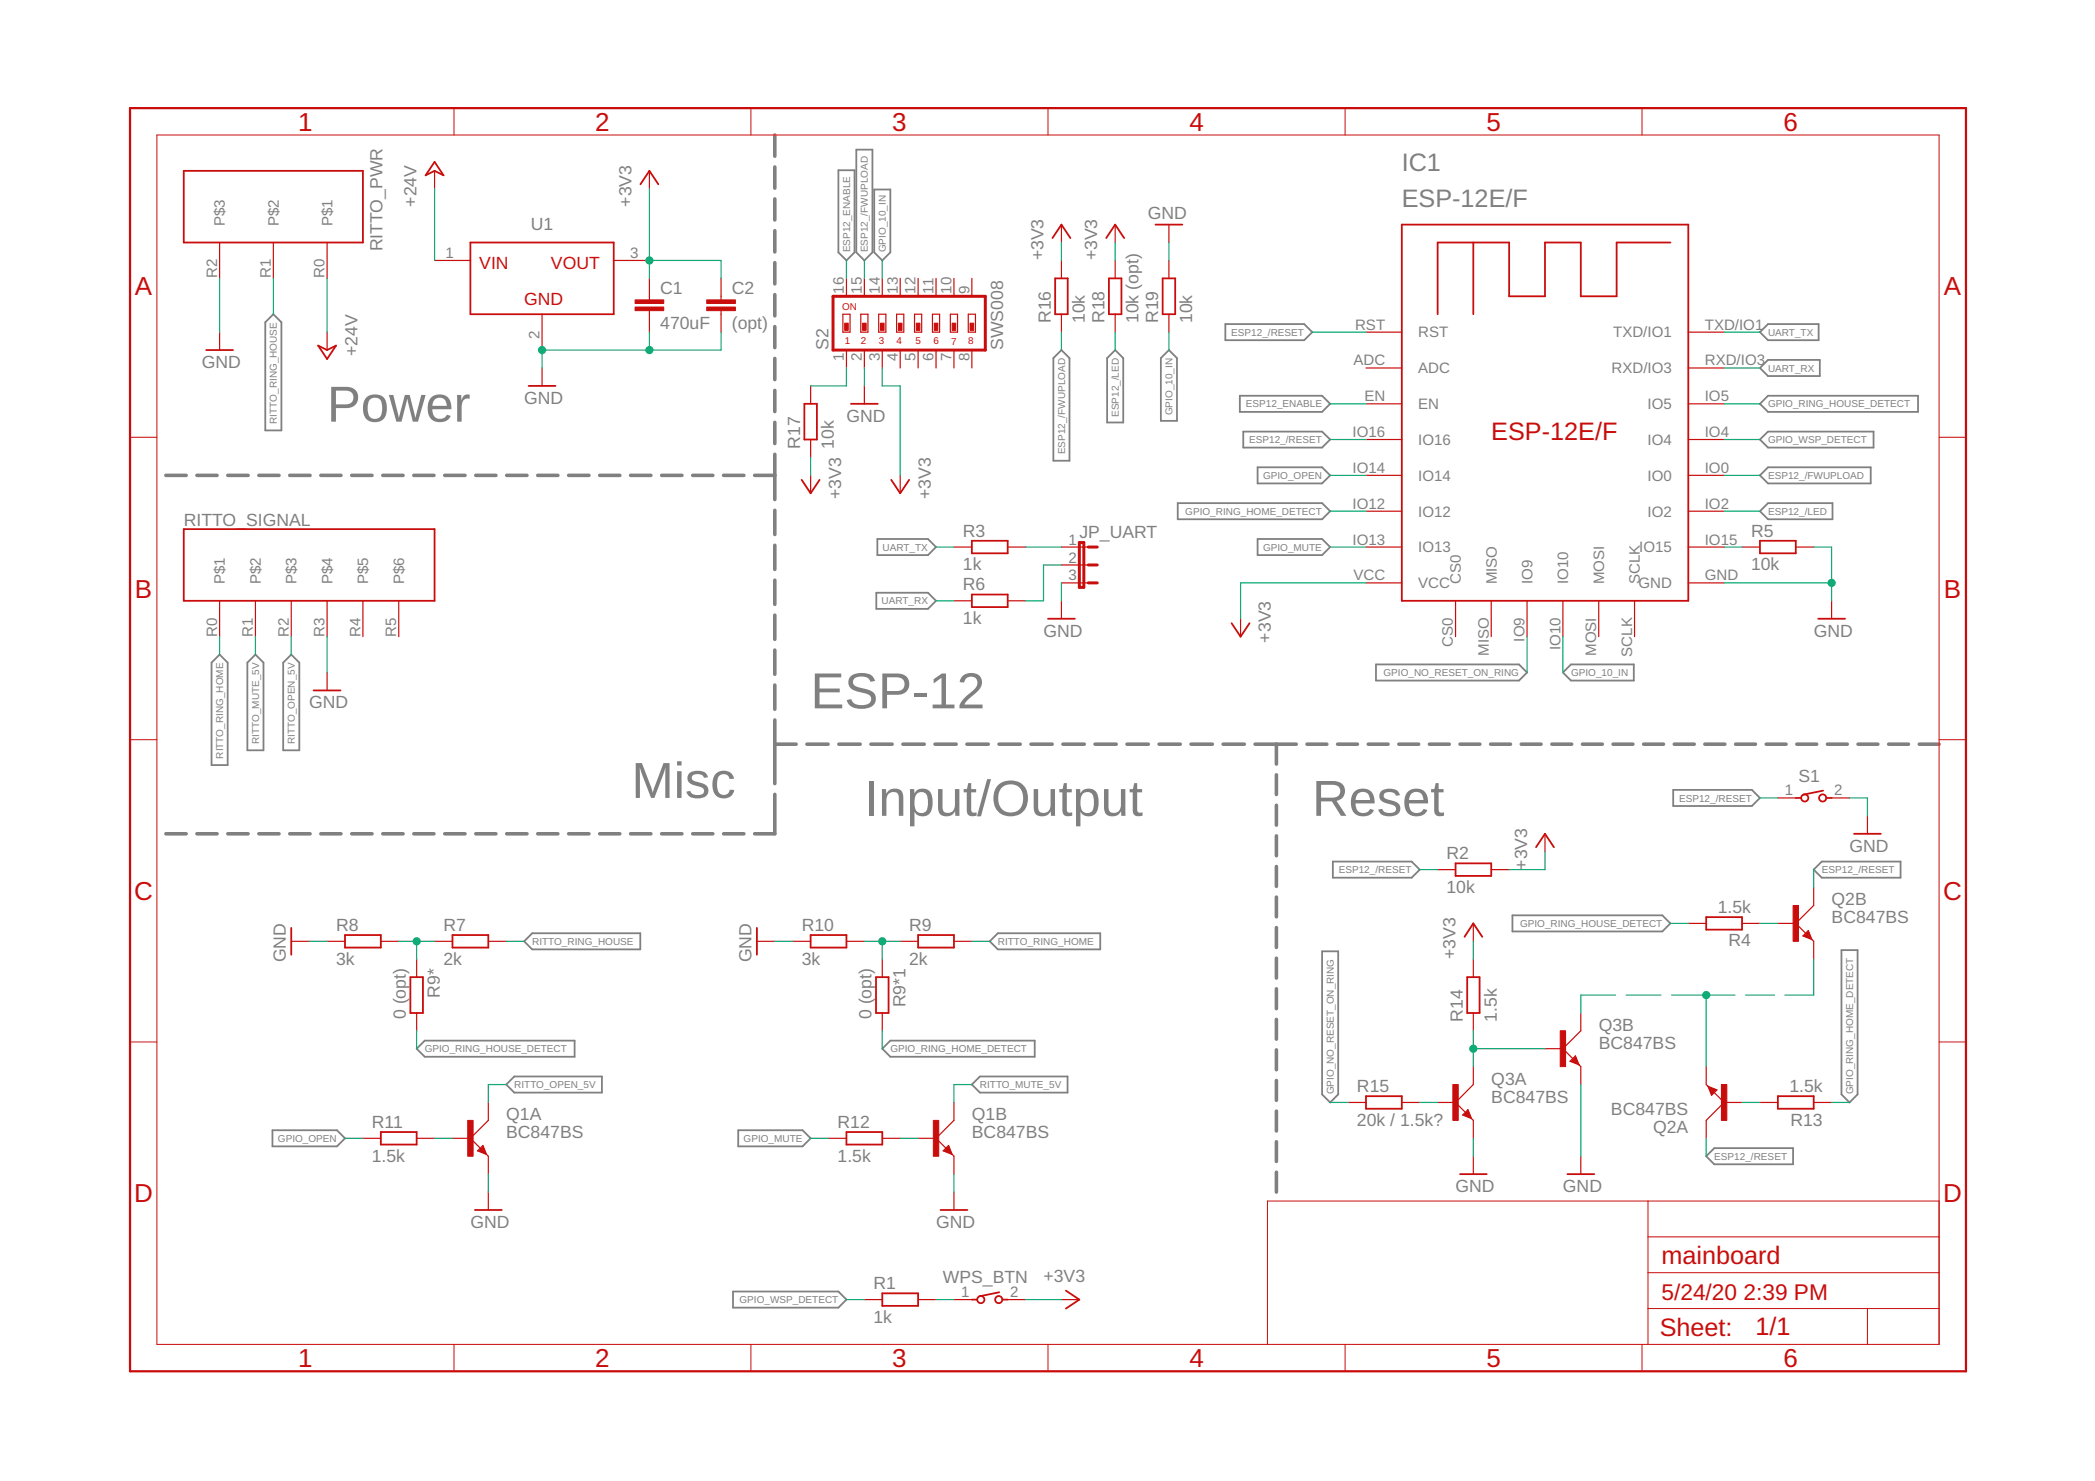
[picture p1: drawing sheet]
<svg xmlns="http://www.w3.org/2000/svg" width="297mm" height="210mm" viewBox="0 0 297 210" stroke-linecap="round" stroke-linejoin="round" font-family="sans-serif">
<g fill="none" stroke="#808080" stroke-width=".51">
<path d="M109.9 19.1v3M109.9 23.7v3M109.9 28.2v3M109.9 32.7v3M109.9 37.2v3M109.9 41.8v3M109.9 46.3v3M109.9 50.8v3M109.9 55.3v3M109.9 59.9v3M23.5 67.4h2.9M27.9 67.4h2.9"/>
<path d="M32.3 67.4h2.9M36.7 67.4h2.9M41.1 67.4h2.9M45.5 67.4h2.8M49.9 67.4h2.8M54.3 67.4h2.8M58.7 67.4h2.8M63.1 67.4h2.8M67.5 67.4h2.8M71.8 67.4h2.9M76.2 67.4h2.9M80.6 67.4h2.9"/>
<path d="M85 67.4h2.9M89.4 67.4h2.9M93.8 67.4h2.9M98.2 67.4h2.9M102.6 67.4h2.9M107 67.4h2.9M109.9 64.4v6.4M109.9 72.3v3.5M109.9 77.3v3.4M109.9 82.2v3.5M109.9 87.2v3.4M109.9 92.1v3.5"/>
<path d="M109.9 97.1v3.4M23.5 118.2h2.9M27.9 118.2h2.9M32.3 118.2h2.9M36.7 118.2h2.9M41.1 118.2h2.9M45.5 118.2h2.8M49.9 118.2h2.8M54.3 118.2h2.8M58.7 118.2h2.8M63.1 118.2h2.8M67.5 118.2h2.8"/>
<path d="M71.8 118.2h2.9M76.2 118.2h2.9M80.6 118.2h2.9M85 118.2h2.9M89.4 118.2h2.9M93.8 118.2h2.9M98.2 118.2h2.9M102.6 118.2h2.9M109.9 105.5h3M109.9 102v9.1M109.9 112.6v5.6h-2.9M114.4 105.5h3"/>
<path d="M118.9 105.5h3.1M123.5 105.5h3M128 105.5h3M132.6 105.5h3M137.1 105.5h3M141.6 105.5h3.1M146.2 105.5h3M150.7 105.5h3M155.3 105.5h3M159.8 105.5h3M164.3 105.5h3M168.9 105.5h3"/>
<path d="M173.4 105.5h3M177.9 105.5h5.9M181 105.5v2.8M181 109.8v2.8M181 114.1v2.8M181 118.5v2.8M185.3 105.5h2.8M189.7 105.5h2.8M194 105.5h2.8M198.3 105.5h2.8M202.7 105.5h2.8M207 105.5h2.8"/>
<path d="M211.3 105.5h2.9M215.7 105.5h2.8M220 105.5h2.8M224.4 105.5h2.8M228.7 105.5h2.8M233 105.5h2.9M237.4 105.5h2.8M241.7 105.5h2.9M246.1 105.5h2.8M250.4 105.5h2.8M254.8 105.5h2.8M259.1 105.5h2.8"/>
<path d="M263.4 105.5h2.9M267.8 105.5h2.8M272.1 105.5h2.8M181 122.8v2.8M181 127.1v2.8M181 131.5v2.8M181 135.8v2.8M181 140.1v2.9M181 144.5v2.8M181 148.8v2.8M181 153.1v2.9M181 157.5v2.8"/>
<path d="M181 161.8v2.8M181 166.1v2.9"/>
</g>
<g fill="none" stroke="#808080" stroke-width=".25">
<path d="M118.9 24.1h2.3v11.7l-1.2 1.1-1.1-1.1zM121.4 21.2h2.3v14.6l-1.1 1.1-1.2-1.1zM124 26.9h2.2v8.9l-1.1 1.1-1.1-1.1zM38.8 44.5l1.1 1.2v15.3h-2.3v-15.3zM150.5 49.6l1.1 1.2v14.5h-2.2v-14.5zM158.1 49.6l1.2 1.2v9.1h-2.3v-9.1zM165.7 49.6l1.2 1.2v8.8h-2.3v-8.8zM173.7 45.9h11.2l1.2 1.2-1.2 1.1h-11.2zM175.8 56.1h11.7l1.1 1.1-1.1 1.2h-11.7zM249.5 47.1l1.2-1.2h7.2v2.3h-7.2zM249.5 52.2l1.2-1.2h7.3v2.3h-7.3zM249.5 57.2l1.2-1.1h21.2v2.3h-21.2z"/>
<path d="M124.4 76.4h7.2l1.1 1.1-1.1 1.2h-7.2zM167 71.3h20.5l1.1 1.2-1.1 1.1h-20.5zM176.3 61.2h11.2l1.1 1.1-1.1 1.1h-11.2zM178.3 76.4h9.2l1.1 1.1-1.1 1.2h-9.2zM178.3 66.2h9.2l1.1 1.2-1.1 1.1h-9.2zM249.5 62.3l1.2-1.1h14.9v2.2h-14.9zM249.5 67.4l1.2-1.2h14.5v2.3h-14.5zM249.5 72.5l1.2-1.2h9.1v2.3h-9.1zM31.1 92.8l1.2 1.1v14.5h-2.3v-14.5zM35.1 93.9l1.1-1.1 1.2 1.1v12.4h-2.3zM41.3 92.8l1.1 1.1v12.4h-2.2v-12.4zM124.2 84h7.4l1.1 1.2-1.1 1.1h-7.4z"/>
<path d="M195.1 94.2h20.3l1.1 1.1-1.1 1.2h-20.3zM221.6 95.3l1.1-1.1h8.9v2.3h-8.9zM237.2 112h11.2l1.1 1.1-1.1 1.1h-11.2zM74.3 133.4l1.2-1.1h15.3v2.3h-15.3zM141.5 132.3h14.5v2.3h-14.5l-1.2-1.2zM187.5 134.8h2.2v20.3l-1.1 1.2-1.1-1.2zM189 122.1h11.2l1.1 1.2-1.1 1.1h-11.2zM214.4 129.7h21.3l1.1 1.2-1.1 1.1h-21.3zM257.2 123.3l1.1-1.2h11.2v2.3h-11.2zM261.1 134.7h2.3v20.4l-1.2 1.2-1.1-1.2zM59.1 148.6l1.1-1.1h21.3v2.3h-21.3zM71.8 153.7l1.1-1.1h12.4v2.3h-12.4z"/>
<path d="M126.2 147.5h20.5v2.3h-20.5l-1.1-1.2zM138.9 152.6h12.5v2.3h-12.5l-1.1-1.2zM38.6 160.2h9.2l1.1 1.1-1.1 1.2h-9.2zM104.7 160.2h9.1l1.1 1.1-1.1 1.2h-9.1zM241.9 163.9l1.2-1.2h11.1v2.3h-11.1zM103.9 183h15l1.1 1.2-1.1 1.1h-15z"/>
</g>
<g fill="none" stroke="#c90d0c" stroke-width=".25">
<path d="M26.1 24.2h25.4v10.2h-25.4zM61.6 22.9l1.3 1.9-1.3-.6-1.3 .6zM66.7 34.4h20.3v10.1h-20.3zM90.8 26.1l1.3-1.9 1.2 1.9M149.2 33.7l1.3-1.9 1.3 1.9M149.6 39.5h1.8v5h-1.8zM156.8 33.7l1.3-1.9 1.3 1.9M157.2 39.5h1.8v5h-1.8zM163.8 31.8h3.8M164.8 39.5h1.8v5h-1.8zM198.8 31.8h40.6v53.4h-40.6zM208.9 34.4v10.1"/>
<path d="M236.8 34.4h-7.6v7.6h-5.1v-7.6h-5v7.6h-5.1v-7.6h-10.2v10.1M29.2 49.6h3.8M45.1 49l1.3 .6 1.2-.6-1.2 1.9zM75 54.7h3.8M114 57.2h1.8v5.1h-1.8zM120.6 57.2h3.9M26.1 75h35.5v10.2h-35.5zM113.7 68l1.2 1.9 1.3-1.9M126.4 68l1.2 1.9 1.3-1.9M137.8 76.6h5.1v1.8h-5.1zM249.5 76.6h5.1v1.8h-5.1zM44.5 97.9h3.8"/>
<path d="M137.8 84.3h5.1v1.7h-5.1zM148.6 87.7h3.8M174.6 88.3l1.3 1.9 1.3-1.9M257.8 87.7h3.8M254.6 113.1h.8M258.5 112.1l-2.8 .5M259 113.1h.7M262.9 118.2h3.8M41.3 131.5v3.8M48.9 132.5h5.1v1.8h-5.1zM58.2 138.5h1.8v5.1h-1.8zM64.2 132.5h5v1.8h-5z"/>
<path d="M107.3 131.5v3.8M114.9 132.5h5.1v1.8h-5.1zM124.2 138.5h1.8v5.1h-1.8zM130.2 132.5h5.1v1.8h-5.1zM206.4 122.4h5v1.7h-5zM207.6 132.8l1.3-1.9 1.3 1.9M208 138.5h1.8v5.1h-1.8zM217.8 120.1l1.3-1.9 1.2 1.9M241.9 130h5.1v1.8h-5.1zM256.4 132.1l.2 .8-.7-.2zM256.4 132.4l-.3 .3M193.7 155.4h5.1v1.7h-5.1z"/>
<path d="M208.1 157.5l.3 .8-.8-.3zM208.1 157.8l-.2 .2M223.4 149.9l.2 .8-.7-.3zM223.4 150.2l-.3 .2M242.4 154.2l.8 .3-.5 .5zM242.9 154.5l-.2 .2M252.1 155.4h5.1v1.7h-5.1zM54 160.4h5.1v1.8h-5.1zM67.3 171.5h3.8M68.5 162.6l.2 .8-.7-.3zM68.5 162.9l-.3 .2M120 160.4h5.1v1.8h-5.1z"/>
<path d="M133.3 171.5h3.9M134.5 162.6l.2 .8-.7-.3zM134.5 162.9l-.3 .2M207 166.4h3.8M222.2 166.4h3.8M125.1 183.3h5.1v1.8h-5.1zM137.8 184.2h.7M141.7 183.2l-2.8 .5M142.1 184.2h.8M151.1 182.9l1.9 1.3-1.9 1.3"/>
<circle cx="255.9" cy="113.1" r=".51"/>
<circle cx="258.4" cy="113.1" r=".51"/>
<circle cx="139.1" cy="184.2" r=".51"/>
<circle cx="141.6" cy="184.2" r=".51"/>
</g>
<g fill="none" stroke="#c90d0c" stroke-width=".17">
<path d="M31.1 34.4v5.1M38.8 34.4v5.1M46.4 34.4v5.1M61.6 36.9h5.1M61.6 24.2v2.6M87 36.9h5.1M92.1 24.2v2.6M92.1 39.5v3M102.2 39.5v3M120 39.5v2.5M122.6 39.5v2.5M125.1 39.5v2.5"/>
<path d="M127.6 39.5v2.5M130.2 39.5v2.5M132.7 39.5v2.5M135.3 39.5v2.5M137.8 39.5v2.5M150.5 31.8v2.6M150.5 36.9v2.6M158.1 31.8v2.6M158.1 36.9v2.6M165.7 31.8v2.6M165.7 36.9v2.6M31.1 47.1v2.5"/>
<path d="M46.4 47.1v2.5M76.9 44.5v5.1M76.9 52.2v2.5M92.1 44v3.1M102.2 44v3.1M114.9 54.7v2.5M119.5 44.5h1v2.6h-1zM120 49.6v2.6M122 44.5h1.1v2.6h-1.1zM122.6 49.6v2.6M122.6 54.7v2.5M124.6 44.5h1v2.6h-1z"/>
<path d="M125.1 49.6v2.6M127.1 44.5h1v2.6h-1zM127.6 49.6v2.6M129.7 44.5h1v2.6h-1zM130.2 49.6v2.6M132.2 44.5h1v2.6h-1zM132.7 49.6v2.6M134.7 44.5h1.1v2.6h-1.1zM135.3 49.6v2.6M137.3 44.5h1v2.6h-1zM137.8 49.6v2.6M150.5 44.5v2.6"/>
<path d="M158.1 44.5v2.6M165.7 44.5v2.6M193.7 47.1h5.1M193.7 52.2h5.1M193.7 57.2h5.1M239.4 47.1h5.1M239.4 52.2h5.1M239.4 57.2h5.1M114.9 62.3v2.5M114.9 67.4v2.5M127.6 67.4v2.5M135.3 77.5h2.5"/>
<path d="M142.9 77.5h2.5M150.5 77.5h3.8M193.7 62.3h5.1M193.7 67.4h5.1M193.7 72.5h5.1M193.7 77.5h5.1M239.4 62.3h5.1M239.4 67.4h5.1M239.4 72.5h5.1M239.4 77.5h5.1M247 77.5h2.5M254.6 77.5h2.6"/>
<path d="M31.1 85.2v5M36.2 85.2v5M41.3 85.2v5M46.4 85.2v5M46.4 95.3v2.6M51.5 85.2v5M56.5 85.2v5M135.3 85.2h2.5M142.9 85.2h2.5M150.5 82.6h3.8M150.5 80.1h3.8M150.5 85.2v2.5"/>
<path d="M175.9 87.7v2.5M193.7 82.6h5.1M206.4 85.2v5M211.4 85.2v5M216.5 85.2v5M221.6 85.2v5M226.7 85.2v5M231.8 85.2v5M239.4 82.6h5.1M259.7 85.2v2.5M219.1 118.2v2.5M252.1 113.1h2.5"/>
<path d="M259.7 113.1h2.5M264.8 115.6v2.6M41.3 133.4h2.5M46.4 133.4h2.5M54 133.4h2.5M59.1 136v2.5M61.6 133.4h2.6M69.2 133.4h2.6M107.3 133.4h2.6M112.4 133.4h2.5M120 133.4h2.6M125.1 136v2.5"/>
<path d="M127.6 133.4h2.6M135.3 133.4h2.5M203.8 123.3h2.6M208.9 130.9v2.5M208.9 136v2.5M211.4 123.3h2.6M239.4 130.9h2.5M247 130.9h2.5M252.1 130.9h2.5M254.6 130.9l2.6 2.5v2.6M256.4 131.9l.5 1.3-1.3-.5zM257.2 125.8v2.5l-2.6 2.6"/>
<path d="M59.1 143.6v2.5M69.2 156.3v2.5l-2.5 2.5M125.1 143.6v2.5M135.3 156.3v2.5l-2.6 2.5M191.1 156.3h2.6M198.8 156.3h2.5M203.8 156.3h2.6M206.4 156.3l2.5 2.5v2.5M208.1 157.3l.5 1.2-1.2-.5zM208.9 151.2v2.5l-2.5 2.6M208.9 143.6v2.5M219.1 148.6h2.5"/>
<path d="M221.6 148.6l2.5 2.6v2.5M223.4 149.6l.5 1.3-1.3-.5zM224.1 143.6v2.5l-2.5 2.5M241.9 151.2v2.5l2.6 2.6M242.2 154l1.2 .5-.7 .7zM244.5 156.3l-2.6 2.5v2.5M244.5 156.3h2.5M249.5 156.3h2.6M257.2 156.3h2.5M51.5 161.3h2.5M59.1 161.3h2.5M64.2 161.3h2.5"/>
<path d="M66.7 161.3l2.5 2.6v2.5M68.5 162.3l.5 1.3-1.3-.5zM69.2 169v2.5M117.5 161.3h2.5M125.1 161.3h2.5M130.2 161.3h2.5M132.7 161.3l2.6 2.6v2.5M134.5 162.3l.5 1.3-1.3-.5zM135.3 169v2.5M208.9 163.9v2.5M224.1 163.9v2.5M122.6 184.2h2.5"/>
<path d="M130.2 184.2h2.5M135.3 184.2h2.5M142.9 184.2h2.5M150.5 184.2h2.5"/>
</g>
<g fill="#c90d0c" stroke="#c90d0c" stroke-width=".14">
<path d="M90 43.5h4.1v.5h-4.1z"/>
<path d="M90 42.5h4.1v.5h-4.1z"/>
<path d="M66.3 158.8h.8v5.1h-.8z"/>
<path d="M132.3 158.8h.8v5.1h-.8z"/>
<path d="M119.8 45.8h.5v1h-.5z"/>
<path d="M122.3 45.8h.5v1h-.5z"/>
<path d="M124.8 45.8h.5v1h-.5z"/>
<path d="M127.4 45.8h.5v1h-.5z"/>
<path d="M129.9 45.8h.5v1h-.5z"/>
<path d="M132.5 45.8h.5v1h-.5z"/>
<path d="M135 45.8h.5v1h-.5z"/>
<path d="M137.5 45.8h.5v1h-.5z"/>
<path d="M244.1 153.7h.7v5.1h-.7z"/>
<path d="M254.2 128.3h.8v5.1h-.8z"/>
<path d="M206 153.7h.8v5.1h-.8z"/>
<path d="M221.2 146.1h.8v5.1h-.8z"/>
<path d="M100.2 43.5h4.1v.5h-4.1z"/>
<path d="M100.2 42.5h4.1v.5h-4.1z"/>
</g>
<g fill="none" stroke="#c90d0c" stroke-width=".14">
<path d="M22.2 19.1h252.7v171.4h-252.7zM64.4 15.3v3.8M106.5 15.3v3.8M148.6 15.3v3.8M190.7 15.3v3.8M232.8 15.3v3.8M18.4 62h3.8M274.9 62h3.8M18.4 104.8h3.8M274.9 104.8h3.8M18.4 147.7h3.8M274.9 147.7h3.8"/>
<path d="M233.7 170.2v20.3M233.7 175.3h41.2M274.9 170.2h-95.2v20.3M64.4 190.5v3.9M106.5 190.5v3.9M148.6 190.5v3.9M190.7 190.5v3.9M232.8 190.5v3.9M233.7 185.5h41.2M233.7 180.4h41.2M264.8 185.5v5"/>
</g>
<path d="M18.4 15.3h260.3v179.1h-260.3z" fill="none" stroke="#c90d0c" stroke-width=".32"/>
<path d="M118.1 42h21.6v7.6h-21.6zM153 76.9h.7v6.3h-.7zM154.3 77.5h1.3M154.3 82.6h1.3M154.3 80.1h1.3" fill="none" stroke="#c90d0c" stroke-width=".42"/>
<g fill="none" stroke="#0dab76" stroke-width=".17">
<path d="M31.1 39.5v7.6M38.8 39.5v5M46.4 39.5v7.6M61.6 26.8v10.1M92.1 26.8v12.7M92.1 36.9h10.1v2.6M120 36.9v2.6M122.6 36.9v2.6M125.1 36.9v2.6M150.5 34.4v2.5M158.1 34.4v2.5M165.7 34.4v2.5"/>
<path d="M92.1 47.1v2.5M102.2 47.1v2.5h-25.3v2.6M120 52.2v2.5h-5.1M122.6 52.2v2.5M125.1 52.2v2.5h2.5v12.7M150.5 47.1v2.5M158.1 47.1v2.5M165.7 47.1v2.5M186.1 47.1h7.6M188.6 57.2h5.1M244.5 47.1h5M244.5 52.2h5"/>
<path d="M244.5 57.2h5M114.9 64.8v2.6M132.7 77.5h2.6M145.4 77.5h5.1M188.6 77.5h5.1M188.6 62.3h5.1M188.6 67.4h5.1M188.6 72.5h5.1M244.5 77.5h2.5M244.5 62.3h5M244.5 67.4h5M244.5 72.5h5"/>
<path d="M257.2 77.5h2.5v7.7M31.1 90.2v2.6M36.2 90.2v2.6M41.3 90.2v2.6M46.4 90.2v5.1M132.7 85.2h2.6M150.5 82.6v2.6M150.5 80.1h-2.5v5.1h-2.6M193.7 82.6h-17.8v5.1M216.5 90.2v5.1M221.6 90.2v5.1M244.5 82.6h15.2"/>
<path d="M249.5 113.1h2.6M262.2 113.1h2.6v2.5M43.8 133.4h2.6M56.5 133.4h5.1M59.1 133.4v2.6M71.8 133.4h2.5M109.9 133.4h2.5M122.6 133.4h5M125.1 133.4v2.6M137.8 133.4h2.5M201.3 123.3h2.5M208.9 133.4v2.6"/>
<path d="M219.1 120.7v2.6h-5.1M236.8 130.9h2.6M249.5 130.9h2.6M257.2 123.3v2.5M257.2 136v5h-4.1M59.1 146.1v2.5M71.8 153.7h-2.6v2.6M125.1 146.1v2.5M137.8 153.7h-2.5v2.6M188.6 156.3h2.5M201.3 156.3h2.5M208.9 146.1v5.1"/>
<path d="M208.9 148.6h10.2M224.1 153.7v10.2M229.1 141h-5v2.6M230.6 141h4.9M237 141h9M241.9 141v10.2M247 156.3h2.5M247.5 141h4.1M259.7 156.3h2.5M48.9 161.3h2.6M61.6 161.3h2.6M69.2 166.4v2.6"/>
<path d="M114.9 161.3h2.6M127.6 161.3h2.6M135.3 166.4v2.6M208.9 161.3v2.6M241.9 161.3v2.6M120 184.2h2.6M132.7 184.2h2.6M145.4 184.2h5.1"/>
</g>
<g fill="#0dab76" stroke="#0dab76" stroke-width=".14">
<circle cx="76.9" cy="49.6" r=".51"/>
<circle cx="92.1" cy="49.6" r=".51"/>
<circle cx="259.7" cy="82.6" r=".51"/>
<circle cx="92.1" cy="36.9" r=".51"/>
<circle cx="59.1" cy="133.4" r=".51"/>
<circle cx="125.1" cy="133.4" r=".51"/>
<circle cx="208.9" cy="148.6" r=".51"/>
<circle cx="241.9" cy="141" r=".51"/>
</g>
<g font-size="7.2" fill="#808080">
<text x="46.4" y="59.8">Power</text>
<text x="114.9" y="100.4">ESP-12</text>
<text x="89.5" y="113.1">Misc</text>
<text x="122.6" y="115.6">Input/Output</text>
<text x="186" y="115.6">Reset</text>
</g>
<g font-size="3.7" fill="#c90d0c">
<text x="42.3" y="18.5">1</text>
<text x="84.4" y="18.5">2</text>
<text x="126.5" y="18.5">3</text>
<text x="168.6" y="18.5">4</text>
<text x="210.7" y="18.5">5</text>
<text x="252.9" y="18.5">6</text>
<text x="19.1" y="41.9">A</text>
<text x="275.6" y="41.9">A</text>
<text x="19.1" y="84.7">B</text>
<text x="275.6" y="84.7">B</text>
<text x="19" y="127.6">C</text>
<text x="275.5" y="127.6">C</text>
<text x="19" y="170.4">D</text>
<text x="275.5" y="170.4">D</text>
<text x="42.3" y="193.7">1</text>
<text x="84.4" y="193.7">2</text>
<text x="126.5" y="193.7">3</text>
<text x="168.6" y="193.7">4</text>
<text x="210.7" y="193.7">5</text>
<text x="252.9" y="193.7">6</text>
</g>
<g font-size="3.6" fill="#808080">
<text x="198.7" y="29.3">ESP-12E/F</text>
<text x="198.7" y="24.2">IC1</text>
</g>
<g font-size="3.6" fill="#c90d0c">
<text x="211.4" y="62.3">ESP-12E/F</text>
<text x="235.6" y="179.1">mainboard</text>
<text x="235.3" y="189.4">Sheet:</text>
<text x="248.9" y="189.3">1/1</text>
</g>
<g font-size="3.2" fill="#c90d0c">
<text x="235.6" y="184.2">5/24/20</text>
<text x="247.2" y="184.2">2:39 PM</text>
</g>
<g font-size="2.5" fill="#808080">
<text x="59.1" y="29.3" transform="rotate(-90 59.1 29.3)">+24V</text>
<text x="89.5" y="29.3" transform="rotate(-90 89.5 29.3)">+3V3</text>
<text x="54.2" y="35.6" transform="rotate(-90 54.2 35.6)">RITTO_PWR</text>
<text x="75.3" y="32.6">U1</text>
<text x="162.7" y="31.1">GND</text>
<text x="93.6" y="41.6">C1</text>
<text x="103.8" y="41.6">C2</text>
<text x="148" y="36.9" transform="rotate(-90 148 36.9)">+3V3</text>
<text x="155.6" y="36.9" transform="rotate(-90 155.6 36.9)">+3V3</text>
<text x="93.6" y="46.7">470uF</text>
<text x="103.8" y="46.7">(opt)</text>
<text x="149" y="45.8" transform="rotate(-90 149 45.8)">R16</text>
<text x="153.8" y="45.8" transform="rotate(-90 153.8 45.8)">10k</text>
<text x="156.6" y="45.8" transform="rotate(-90 156.6 45.8)">R18</text>
<text x="161.4" y="45.8" transform="rotate(-90 161.4 45.8)">10k (opt)</text>
<text x="164.2" y="45.8" transform="rotate(-90 164.2 45.8)">R19</text>
<text x="169" y="45.8" transform="rotate(-90 169 45.8)">10k</text>
<text x="28.6" y="52.1">GND</text>
<text x="50.7" y="50.4" transform="rotate(-90 50.7 50.4)">+24V</text>
<text x="117.5" y="49.6" transform="rotate(-90 117.5 49.6)">S2</text>
<text x="142.2" y="49.6" transform="rotate(-90 142.2 49.6)">SWS008</text>
<text x="74.3" y="57.2">GND</text>
<text x="120" y="59.8">GND</text>
<text x="113.4" y="63.6" transform="rotate(-90 113.4 63.6)">R17</text>
<text x="118.2" y="63.6" transform="rotate(-90 118.2 63.6)">10k</text>
<text x="119.3" y="70.7" transform="rotate(-90 119.3 70.7)">+3V3</text>
<text x="132" y="70.7" transform="rotate(-90 132 70.7)">+3V3</text>
<text x="26.1" y="74.5">RITTO_SIGNAL</text>
<text x="136.5" y="76">R3</text>
<text x="153" y="76.3">JP_UART</text>
<text x="248.3" y="76">R5</text>
<text x="136.5" y="80.8">1k</text>
<text x="136.5" y="83.7">R6</text>
<text x="248.3" y="80.8">10k</text>
<text x="136.5" y="88.5">1k</text>
<text x="148" y="90.2">GND</text>
<text x="180.2" y="91.1" transform="rotate(-90 180.2 91.1)">+3V3</text>
<text x="257.2" y="90.2">GND</text>
<text x="43.8" y="100.4">GND</text>
<text x="255" y="110.8">S1</text>
<text x="205.1" y="121.8">R2</text>
<text x="216.5" y="123.2" transform="rotate(-90 216.5 123.2)">+3V3</text>
<text x="262.2" y="120.7">GND</text>
<text x="47.6" y="131.9">R8</text>
<text x="62.9" y="131.9">R7</text>
<text x="113.7" y="131.9">R10</text>
<text x="128.9" y="131.9">R9</text>
<text x="205.1" y="126.5">10k</text>
<text x="243.5" y="129.3">1.5k</text>
<text x="259.7" y="130.9">BC847BS</text>
<text x="259.7" y="128.3">Q2B</text>
<text x="40.5" y="136.4" transform="rotate(-90 40.5 136.4)">GND</text>
<text x="47.6" y="136.7">3k</text>
<text x="62.9" y="136.7">2k</text>
<text x="106.6" y="136.4" transform="rotate(-90 106.6 136.4)">GND</text>
<text x="113.7" y="136.7">3k</text>
<text x="128.9" y="136.7">2k</text>
<text x="206.4" y="135.9" transform="rotate(-90 206.4 135.9)">+3V3</text>
<text x="245.1" y="134.1">R4</text>
<text x="62.3" y="141.4" transform="rotate(-90 62.3 141.4)">R9*</text>
<text x="128.4" y="142.8" transform="rotate(-90 128.4 142.8)">R9*1</text>
<text x="57.5" y="144.4" transform="rotate(-90 57.5 144.4)">0 (opt)</text>
<text x="123.6" y="144.4" transform="rotate(-90 123.6 144.4)">0 (opt)</text>
<text x="207.4" y="144.8" transform="rotate(-90 207.4 144.8)">R14</text>
<text x="212.2" y="144.8" transform="rotate(-90 212.2 144.8)">1.5k</text>
<text x="226.7" y="148.6">BC847BS</text>
<text x="226.7" y="146.1">Q3B</text>
<text x="192.4" y="154.8">R15</text>
<text x="211.4" y="153.7">Q3A</text>
<text x="253.7" y="154.7">1.5k</text>
<text x="52.7" y="159.8">R11</text>
<text x="71.8" y="161.3">BC847BS</text>
<text x="71.8" y="158.8">Q1A</text>
<text x="118.8" y="159.8">R12</text>
<text x="137.8" y="161.3">BC847BS</text>
<text x="137.8" y="158.8">Q1B</text>
<text x="192.4" y="159.6">20k / 1.5k?</text>
<text x="211.4" y="156.3">BC847BS</text>
<text x="228.4" y="158">BC847BS</text>
<text x="234.4" y="160.6">Q2A</text>
<text x="253.9" y="159.5">R13</text>
<text x="52.7" y="164.6">1.5k</text>
<text x="118.8" y="164.6">1.5k</text>
<text x="206.4" y="169">GND</text>
<text x="221.6" y="169">GND</text>
<text x="66.7" y="174">GND</text>
<text x="132.7" y="174">GND</text>
<text x="123.8" y="182.7">R1</text>
<text x="133.7" y="181.9">WPS_BTN</text>
<text x="148" y="181.7">+3V3</text>
<text x="123.8" y="187.5">1k</text>
</g>
<g font-size="2.5" fill="#c90d0c">
<text x="68" y="38.2">VIN</text>
<text x="78.1" y="38.2">VOUT</text>
<text x="74.3" y="43.3">GND</text>
</g>
<g font-size="2.1" fill="#808080">
<text x="31.9" y="32" transform="rotate(-90 31.9 32)">P$3</text>
<text x="39.5" y="32" transform="rotate(-90 39.5 32)">P$2</text>
<text x="47.1" y="32" transform="rotate(-90 47.1 32)">P$1</text>
<text x="30.8" y="39.4" transform="rotate(-90 30.8 39.4)">R2</text>
<text x="38.4" y="39.4" transform="rotate(-90 38.4 39.4)">R1</text>
<text x="46" y="39.4" transform="rotate(-90 46 39.4)">R0</text>
<text x="63.2" y="36.6">1</text>
<text x="89.3" y="36.6">3</text>
<text x="119.7" y="41.6" transform="rotate(-90 119.7 41.6)">16</text>
<text x="122.2" y="41.6" transform="rotate(-90 122.2 41.6)">15</text>
<text x="124.7" y="41.6" transform="rotate(-90 124.7 41.6)">14</text>
<text x="127.3" y="41.6" transform="rotate(-90 127.3 41.6)">13</text>
<text x="129.8" y="41.6" transform="rotate(-90 129.8 41.6)">12</text>
<text x="132.4" y="41.6" transform="rotate(-90 132.4 41.6)">11</text>
<text x="134.9" y="41.6" transform="rotate(-90 134.9 41.6)">10</text>
<text x="137.4" y="41.6" transform="rotate(-90 137.4 41.6)">9</text>
<text x="192.1" y="46.7">RST</text>
<text x="201.1" y="47.8">RST</text>
<text x="228.7" y="47.8">TXD/IO1</text>
<text x="241.7" y="46.7">TXD/IO1</text>
<text x="76.5" y="48" transform="rotate(-90 76.5 48)">2</text>
<text x="119.7" y="51.1" transform="rotate(-90 119.7 51.1)">1</text>
<text x="122.2" y="51.1" transform="rotate(-90 122.2 51.1)">2</text>
<text x="124.7" y="51.1" transform="rotate(-90 124.7 51.1)">3</text>
<text x="127.3" y="51.1" transform="rotate(-90 127.3 51.1)">4</text>
<text x="129.8" y="51.1" transform="rotate(-90 129.8 51.1)">5</text>
<text x="132.4" y="51.1" transform="rotate(-90 132.4 51.1)">6</text>
<text x="134.9" y="51.1" transform="rotate(-90 134.9 51.1)">7</text>
<text x="137.4" y="51.1" transform="rotate(-90 137.4 51.1)">8</text>
<text x="191.9" y="51.8">ADC</text>
<text x="201.1" y="52.9">ADC</text>
<text x="228.5" y="52.9">RXD/IO3</text>
<text x="241.7" y="51.8">RXD/IO3</text>
<text x="193.4" y="56.9">EN</text>
<text x="201.1" y="58">EN</text>
<text x="233.6" y="58">IO5</text>
<text x="241.7" y="56.9">IO5</text>
<text x="191.8" y="61.9">IO16</text>
<text x="201.1" y="63.1">IO16</text>
<text x="233.6" y="63.1">IO4</text>
<text x="241.7" y="61.9">IO4</text>
<text x="191.8" y="67">IO14</text>
<text x="201.1" y="68.1">IO14</text>
<text x="233.6" y="68.1">IO0</text>
<text x="241.7" y="67">IO0</text>
<text x="151.5" y="77.2">1</text>
<text x="191.8" y="72.1">IO12</text>
<text x="191.8" y="77.2">IO13</text>
<text x="201.1" y="73.2">IO12</text>
<text x="233.6" y="73.2">IO2</text>
<text x="241.7" y="77.2">IO15</text>
<text x="241.7" y="72.1">IO2</text>
<text x="31.9" y="82.8" transform="rotate(-90 31.9 82.8)">P$1</text>
<text x="37" y="82.8" transform="rotate(-90 37 82.8)">P$2</text>
<text x="42.1" y="82.8" transform="rotate(-90 42.1 82.8)">P$3</text>
<text x="47.1" y="82.8" transform="rotate(-90 47.1 82.8)">P$4</text>
<text x="52.2" y="82.8" transform="rotate(-90 52.2 82.8)">P$5</text>
<text x="57.3" y="82.8" transform="rotate(-90 57.3 82.8)">P$6</text>
<text x="151.5" y="79.7">2</text>
<text x="151.5" y="82.3">3</text>
<text x="191.9" y="82.3">VCC</text>
<text x="201.1" y="78.3">IO13</text>
<text x="201.1" y="83.4">VCC</text>
<text x="207.1" y="82.8" transform="rotate(-90 207.1 82.8)">CS0</text>
<text x="212.2" y="82.8" transform="rotate(-90 212.2 82.8)">MISO</text>
<text x="217.3" y="82.8" transform="rotate(-90 217.3 82.8)">IO9</text>
<text x="222.4" y="82.8" transform="rotate(-90 222.4 82.8)">IO10</text>
<text x="227.4" y="82.8" transform="rotate(-90 227.4 82.8)">MOSI</text>
<text x="232.3" y="83.4">GND</text>
<text x="232.4" y="78.3">IO15</text>
<text x="232.5" y="82.8" transform="rotate(-90 232.5 82.8)">SCLK</text>
<text x="241.7" y="82.3">GND</text>
<text x="30.8" y="90.2" transform="rotate(-90 30.8 90.2)">R0</text>
<text x="35.9" y="90.2" transform="rotate(-90 35.9 90.2)">R1</text>
<text x="40.9" y="90.2" transform="rotate(-90 40.9 90.2)">R2</text>
<text x="46" y="90.2" transform="rotate(-90 46 90.2)">R3</text>
<text x="51.1" y="90.2" transform="rotate(-90 51.1 90.2)">R4</text>
<text x="56.2" y="90.2" transform="rotate(-90 56.2 90.2)">R5</text>
<text x="206" y="91.6" transform="rotate(-90 206 91.6)">CS0</text>
<text x="211.1" y="93" transform="rotate(-90 211.1 93)">MISO</text>
<text x="216.2" y="90.9" transform="rotate(-90 216.2 90.9)">IO9</text>
<text x="221.2" y="92.1" transform="rotate(-90 221.2 92.1)">IO10</text>
<text x="226.3" y="93" transform="rotate(-90 226.3 93)">MOSI</text>
<text x="231.4" y="93.1" transform="rotate(-90 231.4 93.1)">SCLK</text>
<text x="253.1" y="112.7">1</text>
<text x="260.1" y="112.7">2</text>
<text x="136.3" y="183.8">1</text>
<text x="143.2" y="183.8">2</text>
</g>
<g font-size="1.4" fill="#808080">
<text x="120.5" y="35.8" transform="rotate(-90 120.5 35.8)">ESP12_ENABLE</text>
<text x="123.1" y="35.8" transform="rotate(-90 123.1 35.8)">ESP12_/FWUPLOAD</text>
<text x="125.6" y="35.8" transform="rotate(-90 125.6 35.8)">GPIO_10_IN</text>
<text x="174.6" y="47.6">ESP12_/RESET</text>
<text x="250.7" y="47.6">UART_TX</text>
<text x="250.7" y="52.7">UART_RX</text>
<text x="158.6" y="59.1" transform="rotate(-90 158.6 59.1)">ESP12_/LED</text>
<text x="166.2" y="58.9" transform="rotate(-90 166.2 58.9)">GPIO_10_IN</text>
<text x="176.7" y="57.7">ESP12_ENABLE</text>
<text x="250.7" y="57.7">GPIO_RING_HOUSE_DETECT</text>
<text x="39.3" y="60.1" transform="rotate(-90 39.3 60.1)">RITTO_RING_HOUSE</text>
<text x="151" y="64.4" transform="rotate(-90 151 64.4)">ESP12_/FWUPLOAD</text>
<text x="177.1" y="62.8">ESP12_/RESET</text>
<text x="250.7" y="62.8">GPIO_WSP_DETECT</text>
<text x="179.1" y="67.9">GPIO_OPEN</text>
<text x="250.7" y="67.9">ESP12_/FWUPLOAD</text>
<text x="168.1" y="73">GPIO_RING_HOME_DETECT</text>
<text x="250.7" y="73">ESP12_/LED</text>
<text x="125.1" y="78">UART_TX</text>
<text x="179.1" y="78">GPIO_MUTE</text>
<text x="125" y="85.7">UART_RX</text>
<text x="196.2" y="95.8">GPIO_NO_RESET_ON_RING</text>
<text x="222.7" y="95.8">GPIO_10_IN</text>
<text x="31.6" y="107.5" transform="rotate(-90 31.6 107.5)">RITTO_RING_HOME</text>
<text x="36.7" y="105.5" transform="rotate(-90 36.7 105.5)">RITTO_MUTE_5V</text>
<text x="41.8" y="105.5" transform="rotate(-90 41.8 105.5)">RITTO_OPEN_5V</text>
<text x="238.1" y="113.6">ESP12_/RESET</text>
<text x="189.8" y="123.8">ESP12_/RESET</text>
<text x="258.3" y="123.8">ESP12_/RESET</text>
<text x="215.5" y="131.4">GPIO_RING_HOUSE_DETECT</text>
<text x="75.5" y="133.9">RITTO_RING_HOUSE</text>
<text x="141.5" y="133.9">RITTO_RING_HOME</text>
<text x="60.2" y="149.1">GPIO_RING_HOUSE_DETECT</text>
<text x="126.2" y="149.1">GPIO_RING_HOME_DETECT</text>
<text x="72.9" y="154.2">RITTO_OPEN_5V</text>
<text x="138.9" y="154.2">RITTO_MUTE_5V</text>
<text x="189.1" y="155.1" transform="rotate(-90 189.1 155.1)">GPIO_NO_RESET_ON_RING</text>
<text x="262.7" y="155.1" transform="rotate(-90 262.7 155.1)">GPIO_RING_HOME_DETECT</text>
<text x="39.4" y="161.8">GPIO_OPEN</text>
<text x="105.4" y="161.8">GPIO_MUTE</text>
<text x="243.1" y="164.4">ESP12_/RESET</text>
<text x="104.8" y="184.7">GPIO_WSP_DETECT</text>
</g>
<g font-size="1.4" fill="#c90d0c">
<text x="119.4" y="43.9">ON</text>
<text x="119.8" y="48.7">1</text>
<text x="122.1" y="48.7">2</text>
<text x="124.6" y="48.7">3</text>
<text x="127.1" y="48.7">4</text>
<text x="129.8" y="48.7">5</text>
<text x="132.3" y="48.7">6</text>
<text x="134.9" y="48.8">7</text>
<text x="137.3" y="48.7">8</text>
</g>
</svg>
